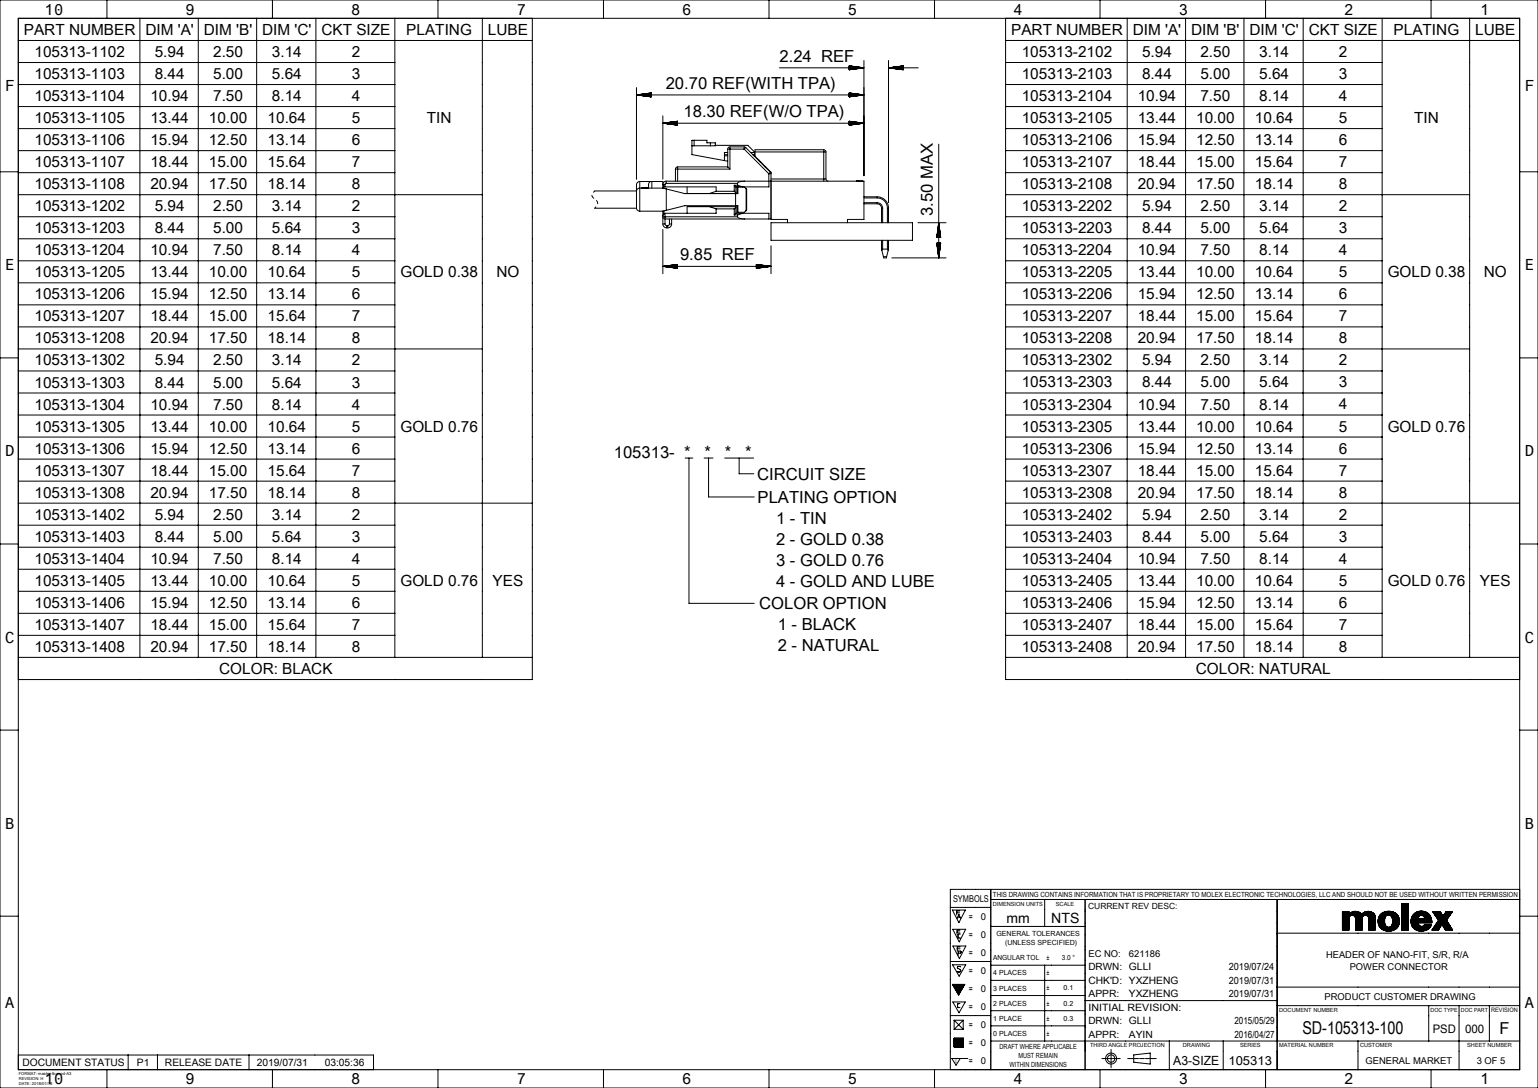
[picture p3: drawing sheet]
<svg xmlns="http://www.w3.org/2000/svg" width="420mm" height="297mm" viewBox="0 0 420 297" stroke-linecap="round" stroke-linejoin="round" font-family="sans-serif">
<g fill="none" stroke="#000" stroke-width=".27">
<path d="M0 0h420v297h-420zM5 5h410v287h-410zM5 11.1h140.4M5 17.1h102.8M29.2 0v5M38.2 5v174.5M54.1 5v174.5M70.1 5v174.5M74.4 0v5M86.3 5v174.5M107.8 5v174.5M119.6 0v5"/>
<path d="M131.7 5v174.5M145.4 5v180.5h-140.4M164.8 0v5M210 0v5M212.9 18.5h23M231.9 18v1M231.9 18l4 .5M231.9 18h.5M231.9 18.1h1M231.9 18.1l1.4 .1M231.9 18.2h2M231.9 18.3h2.6"/>
<path d="M231.9 18.4h3M231.9 18.4l3.5 .1M231.9 19h.1M232.5 19h-.6M233.1 18.9h-1.2M233.5 18.8l-1.6 .1M234.1 18.8h-2.2M234.7 18.7h-2.8M235.2 18.6l-3.3 .1M235.6 18.6h-3.7M235.9 16.5v31.5M235.9 18.5l-4 .5"/>
<path d="M242.6 16.5v38.8M242.6 18.5h8.2M242.6 18.5l4 .5M242.9 18.6h3.7M243.1 18.5h3.5M243.3 18.6h3.3M243.7 18.4h2.9M243.9 18.7h2.7M244.1 18.3h2.5M244.5 18.8h2.1M244.7 18.2h1.9M245 18.8h1.6"/>
<path d="M245.2 18.2h1.4M245.4 18.9h1.2M245.6 18.1h1M246 19h.6M246.2 18h.4M246.6 19h.1M246.6 18v1M246.6 18l-4 .5M255.2 0v5M274.6 5v180.5h140.4v-180.5M274.6 11h140.4M274.6 17.1h102.8"/>
<path d="M300.4 0v5M307.8 5v174.4M323.8 5v174.4M339.7 5v174.4M345.6 0v5M355.9 5v174.4M377.4 5v174.4M390.8 0v5M401.3 5v174.4M5 23.1h102.8M5 29.1h102.8M5 35.1h102.8"/>
<path d="M173.8 23.9v25M173.8 25.9h62.1M173.8 25.9l4 .5M173.9 25.9h3.9M174.5 26h3.3M174.5 25.8h3.3M174.9 26.1h2.9M175.1 25.7h2.7M175.5 26.1h2.3M175.5 25.7h2.3M176 26.2h1.8M176 25.6h1.8"/>
<path d="M176.4 26.3h1.4M176.6 25.5h1.2M177 26.3h.8M177 25.5h.8M177.6 26.4h.2M177.6 25.4h.2M177.8 25.4v1M177.8 25.4l-4 .5M181 31.6v17.3M181 33.6h54.9M181 33.6l4 .6M181.1 33.6h3.9"/>
<path d="M181.5 33.7h3.5M181.7 33.5h3.3M182.1 33.8h2.9M182.3 33.5h2.7M182.7 33.8h2.3M182.7 33.4h2.3M183 33.9h2M183.2 33.3h1.8M183.6 34h1.4M183.8 33.3h1.2M184.2 34.1h.8M184.2 33.2h.8"/>
<path d="M184.6 34.1h.4M184.8 33.1h.2M185 33.1v1.1M185 33.1l-4 .5M189 39.8h.6M189.6 38.3h-.6v3.9l9.7 1.8M189.6 38.3h3.4v.7h2.3v.8h-5.7M189.6 38.3v1.5M194 39v.8M195.3 39.7h8.9l1.8 1.8v.7M231.9 25.4h.3M231.9 25.4l.8 .1"/>
<path d="M231.9 25.5h1.2M231.9 25.6h1.8M231.9 25.6l2.4 .1M231.9 25.7h2.8M231.9 25.8h3.3M231.9 25.8l3.9 .1M231.9 25.4l4 .5M231.9 25.4v1M231.9 33.1v1.1M231.9 33.1h.3M231.9 33.2h.8M231.9 33.2l1.2 .1"/>
<path d="M231.9 33.3h1.8M231.9 33.4h2.4M231.9 33.4l2.8 .1M231.9 33.5h3.3M231.9 33.6h3.9M231.9 33.1l4 .5M232.2 26.4h-.3M232.4 34.1l-.5 .1M232.7 26.3l-.8 .1M232.7 34.1h-.8M233.3 26.3h-1.4M233.3 34h-1.4"/>
<path d="M233.7 26.2h-1.8M233.9 33.9h-2M234.3 26.1l-2.4 .1M234.3 33.8l-2.4 .1M234.9 26.1h-3M234.9 33.8h-3M235.2 26h-3.3M235.4 33.7h-3.5M235.9 25.9l-4 .5M235.9 33.6l-4 .6M256.4 39.4v31M274.6 23.1h102.8"/>
<path d="M274.6 29.1h102.8M274.6 35.1h102.8M0 46.9h5M5 59.2h102.8M5 41.1h102.8M5 47.1h102.8M5 53.2h126.7M161.6 53.3l.6 .8M162.7 56.5l-.3 .3h11.4M162.9 54.8l.3 .8M173.8 52.1h-11.4l-.3 .4M174.7 49.5l-.7 .4-.2 .5v6.5l.3 .5 .6 .2"/>
<path d="M174.7 57.6h6.3M174.7 49.5h3M174.7 49.5v8.1M175.3 51.3h1.5M176.1 51.3h.1M177.7 49.5h.3M177.7 49.5l-.6 .7v1.1M178 49.5h3v1.8M178 49.5v1.8M181 50.4l.6 .6M181 51.3l-6.4 .1-.6 .3-.2 .5M181 57.6v3.5"/>
<path d="M181 57.6l6-1.5h14.5v1.8M181.3 50.7v.7M181.3 57.6v.9M181.6 59.2h-.6l.2 .4 .4 .2M181.6 58.2l-.6 .6M181.6 59.2v.6M181.6 51h14v1.2M181.6 59.8h29M181.6 59.2h19.8M181.6 50.4v.6M181.6 58.2v1M181.6 59.8v1.3"/>
<path d="M181.9 50.1l-.3 .3M181.9 49.5a.69 .69 0 0 0-.8 .9h.5M181.9 49.5v.6M181.9 49.5h54v10.4h-4.5v.9M181.9 50.1h19.5M181.9 51.6v5.8M182.8 59.8v1.3M183.4 59.8v1.3M184.5 46.2h.6M184.5 46.2v3.3M185.1 45.6l-.5 .1-.1 .5M185.1 45.6v.6"/>
<path d="M185.1 45.6h13.6M185.1 46.2v3.3M185.1 46.2h14.2M187.6 58.2v-1.8h13.4v1.8M187.6 51v1.8M193.8 56.4l1.8 .6M195.6 57h4.9M195.6 57v1.2h-14M195.6 52.2l-1.8 .6M195.6 52.2h4.9M197.8 42.2v.3M197.8 42.5v1.3"/>
<path d="M197.8 42.2h.9M197.8 42.5h.9M198.7 45.6l.6 .6M198.7 40.7h.6M198.7 40.7v4.9M198.7 41.6h-.9v.6M199.3 40.1l-.4 .2-.2 .4M199.3 40.1v.6M199.3 40.1h3.9M199.3 40.7h3.9M199.3 40.7v5.5M200.5 50.6l.5 .4"/>
<path d="M200.5 50.6h.9M200.5 58.7h.9M200.5 50.6v1.6M200.5 57v1.7M200.5 52.2l.5 .5M200.9 52.8v3.3M201 58.2h9v1.6M201 51v1.8M201 56.6l-.5 .4M201 58.2l-.5 .5M201.3 52.8v-1.8h2l.6 .6v5.7l-.6 .6h-2v-1.8M201.4 59.2a2.08 2.08 0 0 0 2 .6"/>
<path d="M201.4 50.6l1.5 .4M201.4 50.1v.5M201.4 58.7v.5M201.5 51v1.8h-14.5l-6-1.5M202.9 58.2l-1.5 .5M203.2 40.1l.4 .2M203.2 40.1v.6M203.2 40.7l6.8 6.7M203.4 49.5a2.08 2.08 0 0 0-2 .6M203.6 40.3l-.4 .4M203.6 40.3l6.8 6.7M203.8 51.5v6"/>
<path d="M205 41.6h1M205.6 42.2h.4M205.9 42.5h.1M206 42.2v.3M206 42.5v.1M206.2 41.5v1.1l4.4 4.4v12.9h4.5v.9M206.2 41.5h18.8M207.1 43.7h.2M207.6 44.2h.1M208.9 45.5h.2M210 47.4v2.1M210 49.5v1.5h-9"/>
<path d="M210.4 47l.2 .4h-.6M210.4 47l-.4 .4M210.6 49.5h.1M210.6 48.9h14.4M225 40.9l.4 .2 .2 .4M225 40.9h-18.8v.6M225 48.9v.6M225 48.9h.6M225 40.9v.6M225 41.5h.6M225 41.5v7.4M225.6 48.9l.1 .4 .5 .2"/>
<path d="M225.6 41.5v7.4M234 49.4v.1M234.1 49.4v.1M234.2 49.4v.1M234.4 49.4v.1M235.5 49.4v.1M235.9 55.3h3.6M235.9 54h3.6M235.9 55.6h3.6M235.9 53.7h3.6M239.5 54a2.8 2.8 0 0 1 2.8 2.8M239.5 53.7a3.1 3.1 0 0 1 3.1 3.1"/>
<path d="M239.5 55.3a1.5 1.5 0 0 1 1.5 1.5M239.5 55.6a1.2 1.2 0 0 1 1.2 1.2M239.5 55.3v.3M239.5 53.7v.3M240.7 56.8h.3M240.7 56.8v4M241 56.8v4M242.3 56.8h.3M242.3 56.8v4M242.6 56.8v4M274.6 59.2h102.8M274.6 41.1h102.8"/>
<path d="M274.6 47.1h102.8M274.6 53.1h126.7M415 46.9h5M5 65.2h102.8M5 71.2h102.8M5 77.2h102.8M181 61.1l.2 .7 .9 .4M181 61.1h.6M181 62.6v12.1M181 72.7h29.6M181 72.7l4 .5M181.3 72.8h3.7"/>
<path d="M181.5 72.6h3.5M181.6 61.1l.5 .5M181.9 72.8h3.1M181.9 72.6h3.1M182.1 61.6v.6M182.1 62.2h.3M182.1 61.6h.3M182.4 61.6v.6M182.5 72.9h2.5M182.5 72.5h2.5M182.8 61.1h.6M182.8 61.1l-.4 .5"/>
<path d="M182.8 73h2.2M183 72.4h2M183.4 61.1l-.2 .7-.8 .4M183.4 73h1.6M183.4 72.4h1.6M184 73.1h1M184 72.3h1M184.4 73.2h.6M184.6 72.2h.4M185 73.2h.1M185 72.2h.1M185 72.2v1"/>
<path d="M185 72.2l-4 .5M206.6 73.2h.1M206.6 72.2h.1M206.6 72.2h.4M206.6 72.3h1M206.6 72.3l1.5 .1M206.6 72.4h1.9M206.6 72.5h2.5M206.6 72.5l3.1 .1M206.6 72.6h3.5M206.6 72.2l4 .5M206.6 72.2v1"/>
<path d="M207.2 73.2h-.6M207.6 73.1h-1M208.1 73l-1.5 .1M208.7 73h-2.1M209.1 72.9h-2.5M209.7 72.8l-3.1 .1M210.3 72.8h-3.7M210.6 60.8h38.6v4.8h-38.6zM210.6 67.1v7.6M210.6 72.7l-4 .5M240.7 65.6l.1 2.8M240.8 68.4l.4 1.7"/>
<path d="M241 68l-.2 .4M241 65.6v2.4M241 68h1.3M241.2 70.1l.1 .3h.7l.1-.3M241.2 70.1h.9M242.3 68l.2 .4M242.3 65.6v2.4M242.5 68.4l-.4 1.7M242.6 65.6l-.1 2.8M243.5 70.4h14.9M250.7 60.8h7.7M255.8 64.8l.6-4 .5 4"/>
<path d="M255.8 64.8h1.1M255.8 66.4h1.1M255.8 66.4l.6 4M255.8 64.8h.1M255.8 66.4h.1M255.9 66.4v.6M255.9 64.2v.6M255.9 66.4l.1 1M256 63.8v1M256 66.4v1.6M256 63.2v1.6M256.1 66.4v2.2"/>
<path d="M256.1 62.6v2.2M256.1 66.4l.1 2.6M256.2 62.2v2.6M256.2 66.4v3.1M256.2 61.7v3.1M256.3 66.4v3.7M256.3 61.1v3.7M256.4 61.3v3.5M256.4 66.4v3.5M256.5 61.7v3.1M256.5 66.4v3.1M256.5 62.2v2.6"/>
<path d="M256.6 66.4l-.1 2.6M256.6 62.8v2M256.6 66.4v2M256.7 63.2v1.6M256.7 66.4v1.6M256.7 63.8v1M256.8 66.4l-.1 1M256.8 64.4v.4M256.8 66.4v.4M256.9 64.8h.1M256.9 66.4h.1M256.9 66.4l-.5 4"/>
<path d="M274.6 65.2h102.8M274.6 71.2h102.8M274.6 77.2h102.8M0 97.7h5M5 83.2h102.8M5 89.2h102.8M5 95.3h126.7M274.6 83.2h102.8M274.6 89.2h102.8M274.6 95.2h126.7M415 97.7h5M5 101.3h102.8"/>
<path d="M5 107.3h102.8M5 113.3h102.8M5 119.3h102.8M274.6 101.3h102.8M274.6 107.3h102.8M274.6 119.3h102.8M274.6 113.3h102.8M5 125.3h102.8M5 131.3h102.8M5 137.4h140.4M187.1 125h2.1M188.1 125v39.7h17.8"/>
<path d="M192.3 125h2.4M193.5 125v10.7h12.5M197.9 125h7.9M201.8 125v4.3h4M274.6 125.3h102.8M274.6 131.3h102.8M274.6 137.3h140.4M0 148.5h5M5 143.4h102.8M5 149.4h102.8M5 155.4h102.8M274.6 143.4h102.8"/>
<path d="M274.6 149.4h102.8M274.6 155.4h102.8M415 148.5h5M5 161.4h102.8M5 167.4h102.8M5 173.4h102.8M5 179.5h140.4M274.6 161.4h102.8M274.6 167.4h102.8M274.6 173.4h102.8M274.6 179.4h140.4M0 199.3h5"/>
<path d="M415 199.3h5M0 250.1h5M259.5 247.7h11.1M260.1 248.4h3.5l-1.7 3.5zM260.2 253.7h3.5l-1.8 3.4zM260.2 258.2h3.6l-1.8 3.5zM261.3 249.2h.7M261.4 254.4h.7M261.4 259h.8M261.4 250.7l.5-1.1 .4 1.1M261.6 250.4h.6M262 248.7h-.7v1.1"/>
<path d="M262.1 253.9h-.7v1.1M262.2 258.5h-.8v1.1M262.3 255h-.5l-.2 .3 .1 .6 .6 .2M270.6 242.8v49.2M270.6 245.5h144.4M270.6 252.9h25.7M285.3 245.5v7.4M296.3 245.5v46.5M348.8 254.7h66.2M348.8 245.5v46.5M366.6 250.8l1.8-1.7-1.8 1.8M366.6 248.9h1.8"/>
<path d="M366.6 248.9v5M366.6 248.9h.1M366.7 248.9l-.1 .2 .2-.2M366.9 248.9l-.3 .3M367 248.9l-.4 .4M367.1 248.9l-.5 .5M367.2 248.9l-.6 .7 .7-.7M367.4 248.9l-.8 .8M367.5 248.9l-.9 .9M367.6 248.9l-1 1M367.7 248.9l-1.1 1.1M367.9 248.9l-1.3 1.3"/>
<path d="M368 248.9l-1.4 1.4M368.2 248.9l-1.6 1.6M368.3 248.9l-1.7 1.7M368.4 253.8l-.1 .1M368.4 253.7l-.2 .2M368.4 253.6l-.3 .3M368.4 253.4l-.5 .5M368.4 253.3l-.6 .6M368.4 253.2l-.8 .7M368.4 253.1l-.8 .8M368.4 253l-.9 .9M368.4 252.9l-1.1 1"/>
<path d="M368.4 252.8l-1.1 1.1M368.4 252.7l-1.2 1.2M368.4 252.5l-1.3 1.4 1.3-1.3M368.4 252.4l-1.5 1.5M368.4 252.3l-1.6 1.6M368.4 252.2l-1.7 1.7M368.4 252.1l-1.8 1.8M368.4 252l-1.8 1.8M368.4 251.9l-1.8 1.9M368.4 251.8l-1.8 1.8M368.4 251.7l-1.8 1.9M368.4 251.6l-1.8 1.9"/>
<path d="M368.4 251.5l-1.8 1.8M368.4 251.4l-1.8 1.9M368.4 251.3l-1.8 1.9M368.4 251.2l-1.8 1.8M368.4 251.1l-1.8 1.9M368.4 251.1l-1.8 1.8M368.4 250.9l-1.8 1.9M368.4 250.8l-1.8 1.9M368.4 250.8l-1.8 1.8M368.4 250.7v3.2h-1.8M368.4 250.7a.89 .89 0 0 1 .9-.9 .89 .89 0 0 1 .9 .9v3.2M368.4 248.9v.7a2.3 2.3 0 0 1 3.5 0 2.3 2.3 0 0 1 3.3-.2"/>
<path d="M368.4 249.5l-1.8 1.8M368.4 249.4l-1.8 1.8M368.4 249.3l-1.8 1.8M368.4 249.2l-1.8 1.9M368.4 248.9l-1.8 1.9M368.4 250.6l-1.8 1.9M368.4 250.6l-1.8 1.8M368.5 250.4l-1.9 1.9M368.8 249.2l-2.2 2.2M369.1 249l-2.5 2.5M369.2 249l-2.6 2.6M369.4 248.9l-2.8 2.8"/>
<path d="M369.6 248.8l-3 3M369.7 248.8l-3.1 3.1M369.8 248.8l-3.2 3.2M369.9 248.8l-3.3 3.3M370 248.8l-3.4 3.4M370.1 248.8l-1.2 1.1M370.1 250.5l1.4-1.3-1.3 1.3M370.2 253.9h1.8v-3.2a.89 .89 0 0 1 .9-.9 .89 .89 0 0 1 .9 .9v3.2h1.7M370.2 248.8l-1.1 1.1M370.3 248.8l-1.1 1M370.3 248.8l-1 1M370.5 248.8l-1.1 1"/>
<path d="M370.6 248.8l-1.1 1.1M370.6 248.8l-1 1.1M370.7 248.9l-1.1 1M370.8 248.9l-1.1 1M370.8 248.9l-1.1 1.1M370.9 248.9l-1.1 1.1M371 248.9l-1.1 1.2 1.2-1.1M371.1 249l-1.1 1.2M371.2 249l-1.2 1.2M371.3 249.1l-1.2 1.2M371.4 249.1l-1.3 1.3M371.5 249.3l-1.3 1.3"/>
<path d="M371.6 249.3l-1.4 1.4M371.6 249.4l-1.4 1.4M371.7 249.4l-1.5 1.5M371.7 249.4l-1.5 1.6M371.8 249.5l-1.6 1.6M371.8 249.5l-1.6 1.7M372 253.8l-.1 .1M372 253.7l-.2 .2M372 253.6l-.3 .3M372 253.5l-.4 .4M372 253.4l-.5 .5M372 253.3l-.6 .6"/>
<path d="M372 253.2l-.7 .7M372 253.1l-.8 .8M372 253l-.9 .9M372 252.8l-1.1 1.1M372 252.7l-1.2 1.2M372 252.5l-1.4 1.4M372 252.4l-1.5 1.5M372 252.2l-1.7 1.7M372 252.1l-1.8 1.8M372 251.9l-1.8 1.9M372 251.9l-1.8 1.8M372 251.8l-1.8 1.8"/>
<path d="M372 251.6l-1.8 1.9 1.8-1.8M372 251.5l-1.8 1.8M372 251.4l-1.8 1.8M372 251.3l-1.8 1.9M372 251.1l-1.8 1.9 1.8-1.8M372 251l-1.8 1.9M372 250.9l-1.8 1.8M372 250.8l-1.8 1.9M372 250.7l-1.8 1.9M372 250.6l-1.8 1.8M372 250.5l-1.8 1.9M372.1 250.4l-1.9 1.9"/>
<path d="M372.3 249.2l-2.1 2.1M372.6 249l-2.4 2.4M372.7 249l-2.5 2.5M372.9 248.9l-2.7 2.7M373 249.8l1.1-1-1 1.1M373 248.8l-2.8 2.9M373.1 248.8l-2.9 3M373.3 248.8l-3.1 3.1M373.3 248.8l-3.1 3.2M373.5 248.8l-3.3 3.3M373.6 248.8l-3.4 3.4M373.7 248.8l-1.2 1.1"/>
<path d="M373.8 248.8l-1.2 1.1M373.8 253.6l1.7-1.7-1.7 1.8M373.8 253.1l1.7-1.7-1.7 1.8M373.8 252.6l1.7-1.7-1.7 1.8M373.8 252.1l1.7-1.7-1.7 1.8M373.8 251.3l1.6-1.5-1.6 1.7M373.8 250.9l1.4-1.4-1.4 1.5M373.8 248.8l-1 1M373.9 248.8l-1.1 1M374.2 248.9l-1.1 1M374.3 248.9l-1.1 1M374.3 248.9l-1 1.1 1.1-1.1"/>
<path d="M374.4 248.9l-1 1.1M374.5 249l-1.1 1M374.6 249l-1.1 1.1M374.7 249l-1.1 1.1M374.7 249.1l-1.1 1.1M374.8 249.1l-1.2 1.1M374.8 249.1l-1.1 1.2M374.9 249.2l-1.2 1.2M375 249.3l-1.2 1.3 1.2-1.3M375.1 249.4l-1.3 1.3M375.2 249.4l.3 .8v3.7M375.2 249.4l-1.4 1.4"/>
<path d="M375.3 249.5l-1.5 1.6M375.3 249.6l-1.5 1.6M375.4 249.6l-1.6 1.7M375.5 249.8l-1.7 1.8M375.5 249.9l-1.7 1.7M375.5 250l-1.7 1.8M375.5 250.1l-1.7 1.7M375.5 250.1l-1.7 1.8M375.5 252.7l-1.2 1.2M375.5 252.6l-1.3 1.3M375.5 252.5l-1.4 1.4M375.5 252.4l-1.4 1.5"/>
<path d="M375.5 252.3l-1.6 1.6M375.5 252.2l-1.7 1.7M375.5 252l-1.7 1.9 1.7-1.8M375.5 251.7l-1.7 1.8M375.5 251.5l-1.7 1.9 1.7-1.8M375.5 251.2l-1.7 1.8M375.5 251l-1.7 1.9 1.7-1.7M375.5 250.7l-1.7 1.8M375.5 250.6l-1.7 1.8 1.7-1.7M375.5 250.3l-1.7 1.8M375.5 253.9h.1M375.5 253.7l-.1 .2"/>
<path d="M375.5 253.7l-.2 .2M375.5 253.6l-.3 .3M375.5 253.4l-.4 .5M375.5 253.4l-.5 .5M375.5 253.3l-.6 .6M375.5 253.1l-.7 .8M375.5 253.1l-.8 .8M375.5 253l-.9 .9M375.5 252.9l-1 1M375.5 252.8l-1.1 1.1M376.7 252.9l.6 .7M376.8 253.1l1.3-1.3-1.3 1.3"/>
<path d="M377.2 249.4l-.3 .4M377.4 249.3l-.7 .7M377.4 253.7l1-.9-.9 .9M377.7 253.8l.9-.8-.9 .8M377.7 249.1l-1.1 1.1M377.8 249.1l-1.2 1.2M378 249l-1.5 1.5M378.1 251.5l-1.4 1.4M378.1 251.4l-1.5 1.4M378.1 251.6l-1.4 1.4M378.1 251.6l-1.3 1.4M378.1 251.2l-1.5 1.6 1.5-1.5"/>
<path d="M378.1 251l-1.5 1.6M378.1 251.9l-1.2 1.3M378.1 252l-1.2 1.2M378.1 252.1l-1.1 1.2M378.2 250.8l-1.7 1.8 1.6-1.6M378.2 248.9l-1.8 1.8M378.2 252.2l-1.2 1.2M378.2 252.3l-1.1 1.1M378.2 250.6l-1.7 1.8 1.7-1.7M378.2 252.4l-1.1 1.1M378.3 252.4l-1.1 1.1M378.3 248.9l-1.9 1.9"/>
<path d="M378.3 250.4l-1.9 1.9M378.3 252.5l-1.1 1.1M378.3 252.6l-1 1M378.3 250.3l-1.9 1.9M378.3 252.6l-.9 1M378.4 248.9l-2 2M378.5 252.8l-1 .9M378.5 248.8l-2.1 2.2M378.5 252.9l-.9 .9M378.6 248.8l-2.3 2.3M378.7 253l-.9 .9M378.8 253l-.9 .9"/>
<path d="M378.8 248.8l-2.5 2.4M378.8 253.1l-.8 .8M378.9 248.8l-2.6 2.5M378.9 253.1l-.9 .9M379 253.1l-.9 .9M379 248.8l-2.7 2.6M379.1 253.1l-1 .9M379.1 248.8l-2.8 2.8M379.2 253.1l-1 .9M379.2 248.8l-2.9 2.8M379.2 253.1l-.9 1M379.3 248.8l-3 2.9"/>
<path d="M379.4 248.8l-3.1 3M379.4 253.1l-1 1M379.5 248.8l-3.1 3.1M379.5 253.1l-1 1M379.6 248.8l-3.2 3.2M379.6 253l-1 1.1M379.7 249.9l.9-.9-.9 .9M379.7 248.8l-3.3 3.3M379.8 250l1-.9-1 .9M379.8 248.8l-1.1 1.1M379.9 248.8l-1.1 1M380 248.8l-1 1"/>
<path d="M380 248.9l-.9 .9M380.1 250.4a2.16 2.16 0 0 1-.6 2.7 .98 .98 0 0 1-1.2-.6M380.1 250.4a1.1 1.1 0 0 0-1.4-.5 1.1 1.1 0 0 0-.6 1.3l.2 1.3M380.1 250.4l1.1-1-1.1 1.1M380.1 248.9l-.9 .9M380.2 248.9l-.9 .9M380.2 250.8l1.3-1.2-1.3 1.3M380.3 248.9l-.9 .9M380.3 251.8l1.6-1.6-1.6 1.7M380.4 248.9l-.9 .9M380.4 249l-.8 .8M380.5 249l-.9 .8"/>
<path d="M380.8 249.1l-.9 1M380.9 249.2l-.9 1 .9-1M381 249.2l-1 1M381.1 249.3l-1 1M381.1 249.3l-1 1.1M381.1 249.3l.7 .7M381.1 249.3a2.97 2.97 0 0 0-4.8 2.2l.4 1.4M381.1 253.6l-1 .5-1.1 .1-1.7-.6M381.3 249.4l-1.1 1.2M381.4 249.5l-1.2 1.2 1.2-1.2M381.5 249.6l-1.2 1.4M381.6 249.7l-1.3 1.5"/>
<path d="M381.7 249.9l-1.4 1.4M381.7 253l-.6 .6M381.7 249.9l-1.4 1.5M381.8 250l-1.5 1.5M381.8 250a2.85 2.85 0 0 1-.7 3.6M381.8 250.1l-1.5 1.5M381.8 250.1l-1.5 1.6M381.9 252.8l-1 1M381.9 252.7l-1.2 1.1M381.9 250.3l-1.7 1.8M382 250.4l-1.8 1.7M382 250.5l-1.8 1.8"/>
<path d="M382 252.5l-1.5 1.4M382 250.5l-1.9 2M382 252.4l-1.6 1.6M382 250.6l-1.9 2M382 250.7l-3.4 3.4M382.1 252.2l-1.8 1.8M382.1 250.8l-3.4 3.3M382.1 250.8l-3.3 3.4M382.1 252.1l-2 2M382.1 250.9l-3.2 3.3M382.1 252l-2.1 2.1M382.1 251l-3.1 3.2"/>
<path d="M382.1 251.1l-3.1 3.1M382.1 251.9l-2.2 2.2M382.1 251.8l-2.3 2.3M382.1 251.2l-2.9 3 2.9-3M382.1 251.7l-2.5 2.5M382.2 251.4l-2.9 2.8M382.2 251.5l-2.7 2.7M382.2 251.5l-2.8 2.7M382.8 246.7h1.8M382.8 246.7v7.2M382.8 246.7h.1M382.9 246.7l-.1 .2"/>
<path d="M383 246.7l-.2 .2M383.1 246.7l-.3 .3M383.2 246.7l-.4 .4M383.3 246.7l-.5 .5M383.4 246.7l-.6 .6M383.5 246.7l-.7 .7M383.6 246.7l-.8 .8M383.6 246.7l-.8 .9M383.8 246.7l-1 1M383.9 246.7l-1.1 1.1M383.9 246.7l-1.1 1.2M384.1 246.7l-1.3 1.3"/>
<path d="M384.2 246.7l-1.4 1.5M384.4 246.7l-1.6 1.6M384.5 246.7l-1.7 1.8M384.6 253.8h.1M384.6 253.6l-.2 .3M384.6 253.5l-.4 .4M384.6 253.3l-.5 .6 .5-.6M384.6 253.2l-.7 .7M384.6 253.1l-.8 .8M384.6 253l-.9 .9M384.6 252.8l-1 1.1 1-1M384.6 252.7l-1.2 1.2"/>
<path d="M384.6 252.6l-1.3 1.3M384.6 252.5l-1.4 1.4M384.6 252.3l-1.5 1.6 1.5-1.5M384.6 252.2l-1.7 1.7M384.6 252.1l-1.8 1.8M384.6 251.9l-1.8 2 1.8-1.9M384.6 251.8l-1.8 1.9M384.6 251.7l-1.8 1.9M384.6 251.6l-1.8 1.9M384.6 251.4l-1.8 2 1.8-1.8M384.6 251.3l-1.8 1.9M384.6 251.3l-1.8 1.8"/>
<path d="M384.6 251.1l-1.8 1.9M384.6 251.1l-1.8 1.8M384.6 251l-1.8 1.8M384.6 250.8l-1.8 1.9M384.6 250.8l-1.8 1.8M384.6 250.7l-1.8 1.8M384.6 250.5l-1.8 1.9M384.6 250.5l-1.8 1.8M384.6 250.4l-1.8 1.8M384.6 250.3l-1.8 1.8M384.6 250.2l-1.8 1.9M384.6 250.1l-1.8 1.8"/>
<path d="M384.6 250l-1.8 1.8M384.6 249.9l-1.8 1.9M384.6 249.8l-1.8 1.8M384.6 249.7l-1.8 1.9M384.6 249.6l-1.8 1.9M384.6 249.5l-1.8 1.8M384.6 249.4l-1.8 1.9M384.6 249.3l-1.8 1.9M384.6 249.2l-1.8 1.8M384.6 249.1l-1.8 1.9M384.6 249l-1.8 1.9M384.6 248.9l-1.8 1.9"/>
<path d="M384.6 248.8l-1.8 1.9M384.6 248.7l-1.8 1.9M384.6 248.6l-1.8 1.9M384.6 248.6l-1.8 1.8M384.6 248.4l-1.8 1.9M384.6 248.3l-1.8 1.9M384.6 248.3l-1.8 1.8M384.6 248.1l-1.8 1.9M384.6 248.1l-1.8 1.8M384.6 248l-1.8 1.8M384.6 247.8l-1.8 1.9M384.6 247.8l-1.8 1.8"/>
<path d="M384.6 247.7l-1.8 1.8M384.6 247.5l-1.8 1.9M384.6 247.5l-1.8 1.8M384.6 247.4l-1.8 1.8M384.6 247.3l-1.8 1.8M384.6 247.2l-1.8 1.9M384.6 247.1l-1.8 1.8M384.6 247l-1.8 1.8M384.6 246.9l-1.8 1.9M384.6 246.8l-1.8 1.8M384.6 246.7l-1.8 1.9M384.6 246.7v7.2h-1.8"/>
<path d="M385.3 251.8a2.92 2.92 0 0 0 2.6 2.3 2.92 2.92 0 0 0 3-1.7M385.4 252l3.2-3.2-3.2 3.2M386.4 249.2l-.6 .6M386.7 249l-1.1 1.1M386.9 249l-1.3 1.3M387.1 248.9l-1.6 1.6M387.2 248.8l-1.7 1.8M387.3 250.8l-1.8 1.7M387.3 250.7l-1.8 1.8M387.3 252.2l-1.2 1.2M387.3 248.8l-1.9 1.9M387.3 250.9l-1.8 1.7"/>
<path d="M387.3 250.4l-1.8 2 1.8-1.8M387.3 252.3l-1.2 1.2M387.4 252.3l-1.2 1.2M387.4 252.4l-1.1 1.2 1.1-1.2M387.4 250.9l-1.8 1.9 1.9-1.9M387.5 252.5l-1.2 1.1M387.5 248.8l-2.1 2.1M387.5 252.6l-1.1 1.1M387.5 248.8l-2.1 2.2M387.6 252.6l-1.1 1.1M387.6 250.1a.9 .9 0 0 1 1-.1 .9 .9 0 0 1 .4 .9h-1.7zM387.6 250.9l-2 1.9"/>
<path d="M387.6 252.7l-1.1 1M387.7 252.7l-1.1 1.1M387.7 248.8l-2.4 2.3M387.7 250.9l-2 2M387.8 252.8l-1.2 1M387.8 252.8l-1.1 1.1M387.8 250.9l-2.1 2M387.8 248.7l-2.5 2.5M387.9 252.8l-1.1 1.1M387.9 248.7l-2.6 2.6M387.9 250.9l-2.1 2.1M388 250.9l-2.2 2.2"/>
<path d="M388 248.7l-2.7 2.7M388.1 248.7l-2.8 2.8M388.1 250.9l-2.3 2.2M388.1 252.9l-1.3 1M388.2 252.9l-1.1 1.1M388.2 248.7l-2.9 2.9M388.2 249.9l1-1-1.1 1M388.2 251.9l2.2-2.1-2.1 2.1M388.2 250.9l-2.3 2.3M388.3 252.9l-1.2 1.1M388.3 250.9l-2.4 2.3M388.3 248.7l-3 3"/>
<path d="M388.4 249.9l1-.9-1 .9M388.4 248.7l-3.1 3.1M388.4 250.9l-2.3 2.5M388.4 252.9l-1.2 1.1M388.5 250.9l-1.1 1M388.5 248.7l-3.2 3.2M388.5 252.9l-1.2 1.2M388.5 251.9l2-2-1.9 2M388.6 250l1.1-.9-.9 1M388.6 250.9l-1.1 1M388.7 250.9l-1.1 1M388.7 248.8l-3.3 3.3"/>
<path d="M388.7 252.7l-1.4 1.4M388.8 250.9l-1.1 1M388.8 248.8l-3.4 3.4M388.9 248.8l-3.5 3.5M388.9 250.9l-1.1 1M388.9 250.9l-1 1M389 248.8l-1.2 1.1M389 252.4h1.9M389 252.4l-.8 .5M389 248.9l-1 1M389 252.4l-.1 .2M389.1 250.7l1.2-1.1-2.3 2.3"/>
<path d="M389.1 252.4l-1.7 1.7M389.2 251.9l1.5-1.5-1.5 1.5M389.2 252.4l-1.6 1.7 1.7-1.7M389.2 248.9l-.9 1M389.4 252.4l-1.7 1.7M389.5 249l-1 .9M389.5 252.4l-1.7 1.7M389.6 252.4l-1.7 1.7M389.7 252.4l-1.7 1.7M389.8 249.2l-1 .9M389.8 252.4l-1.8 1.7M389.8 249.2l-.9 1 1-.9"/>
<path d="M389.9 252.4l-1.7 1.7 1.8-1.7M390 249.3l-1 1.1M390 249.4l-1 1M390.1 249.5l-1.1 1.1 1.1-1.1M390.1 252.4l-1.8 1.7M390.2 249.5l-1.1 1.2M390.2 252.4l-1.7 1.7M390.3 252.4l-1.8 1.7M390.3 249.7l-2.2 2.2M390.3 252.4l-1.6 1.7M390.4 249.8l-2 2.1M390.5 252.4l-1.8 1.7"/>
<path d="M390.6 250l-1.9 1.9M390.6 250.1l-1.9 1.8M390.6 252.4l-1.7 1.7M390.6 250.1l.4 1.8M390.6 250.1a2.83 2.83 0 0 0-3.3-1.3 2.83 2.83 0 0 0-2 3M390.6 250.1l-1.7 1.8M390.6 253l-.7 .7M390.6 252.4l-1.6 1.6M390.7 250.2l-1.7 1.7M390.7 250.3l-1.7 1.6M390.7 252.9l-.9 .9M390.8 250.5l-1.5 1.4"/>
<path d="M390.8 252.4l-1.7 1.6M390.8 252.7l-1.2 1.2M390.8 250.6l-1.3 1.3M390.8 252.6l-1.3 1.3M390.8 252.4l-1.5 1.6M390.8 250.7l-1.2 1.2M390.9 250.8l-1.1 1.1M390.9 250.9l-1 1M390.9 251l-.9 .9M390.9 251.1l-.8 .8M391 251.2l-.8 .7M391 251.2l-.7 .7"/>
<path d="M391 251.3l-.6 .6M391 251.4l-.5 .5M391 251.5l-.4 .4M391 251.6l-.3 .3M391 251.7l-.2 .2M391 251.9h-3.7a.99 .99 0 0 0 .9 1M391 251.8l-.1 .1M391 251.8v.1M391 253.9h1.8l1-1.6 .9 1.6M391.3 248.9h2M391.3 248.9l1.5 2.3-1.8 2.7M391.3 248.9h.1"/>
<path d="M391.5 248.9l-.2 .1M391.5 248.9l-.1 .1M391.6 248.9l-.2 .2M391.7 248.9l-.3 .2M391.8 248.9l-.3 .3M391.9 248.9l-.4 .4M392 248.9l-.4 .4M392.1 248.9l-.5 .5 .6-.5M392.3 250.3l1.2-1.1-1.2 1.2M392.3 248.9l-.6 .6M392.4 248.9l-.7 .7M392.5 250.6l1.2-1.1-1.2 1.2"/>
<path d="M392.5 248.9l-.7 .7M392.6 248.9l-.8 .8M392.8 248.9l-.9 .9M392.9 248.9l-1 1 1-1M392.9 253.7l-.2 .2M393 253.5l-.3 .4M393.1 248.9l-1.1 1.1M393.2 248.9l-1.2 1.1M393.2 253.2l-.6 .7M393.2 248.9l-1.1 1.2M393.3 248.9l.7 1.2 .9-1.2h1.7l-1.6 2.3 1.7 2.7M393.3 248.9l-1.2 1.3 1.2-1.2"/>
<path d="M393.3 253.1l-.8 .8M393.4 249l-1.2 1.2M393.4 249.1l-1.2 1.2M393.5 252.7l-1.1 1.2M393.5 249.3l-1.2 1.2M393.5 249.3l-1.1 1.2M393.6 249.4l-1.2 1.2M393.7 249.6l-1.1 1.2M393.7 252.4l-1.4 1.5M393.8 249.7l-1.1 1.2 1.1-1.2M393.8 249.8l-1.1 1.2M393.9 249.9l-1.2 1.2"/>
<path d="M394 252.6l1.2-1.2-1.2 1.3M394 250l-1.2 1.1M394.7 253.9h2M394.9 248.9v.1M395 248.9l-.3 .3M395 251.2l-1.1 1.2M395.1 251.3l-1.2 1.2M395.1 251.3l-1.2 1.3M395.1 248.9l-.7 .7M395.2 251l-1.4 1.4M395.2 248.9l-.9 .8M395.2 251.5l-1.1 1.2"/>
<path d="M395.3 251.6l-1.2 1.2M395.3 251.6l-1.1 1.4M395.3 248.9l-2.7 2.6M395.3 250.8l-3.1 3.1M395.4 251.8l-1.2 1.2M395.4 248.9l-3 3M395.4 251.9l-1.1 1.2M395.5 248.9l-3.2 3.2M395.5 251.9l-1.2 1.3M395.5 252l-1.2 1.2M395.5 252l-1.1 1.3M395.6 252.1l-1.2 1.3 1.2-1.2"/>
<path d="M395.6 250.4l-3.5 3.5M395.6 248.9l-3.6 3.6M395.6 248.9l-3.7 3.7M395.6 252.2l-1.1 1.3M395.7 252.3l-1.1 1.3M395.8 248.9l-4.2 4.1M395.8 252.5l-1.2 1.2M395.8 252.5l-1.1 1.3M395.9 250l-3.9 3.9M395.9 252.6l-1.2 1.2M395.9 248.9l-4.5 4.5M395.9 252.7l-1.2 1.2"/>
<path d="M395.9 252.7l-1.1 1.2M395.9 248.9l-4.6 4.6M396 252.8l-1.1 1.1M396 249.8l-4.1 4.1M396.1 252.9l-1 1M396.1 248.9l-5 5M396.1 253l-.9 .9 .9-.9M396.2 253.1l-.8 .8M396.2 248.9l-5.1 5M396.2 253.2l-.7 .7M396.2 248.9l-5 5M396.3 249.4l-4.5 4.5"/>
<path d="M396.3 253.3l-.6 .6M396.4 253.4l-.6 .5M396.4 248.9l-5.1 5M396.4 253.5l-.4 .4M396.4 249.2l-4.7 4.7M396.4 248.9l-5 5M396.4 253.9l.2-.1-.1 .1M396.5 253.6l-.3 .3 .3-.3M396.5 253.7l-.2 .2M396.5 248.9l-5 5M396.6 248.9l-5 5M396.6 253.9h.1"/>
<path d="M415 250.1h5M415 242.8h-155.5v49.2M259.5 262.5h11.1M259.5 277.2h11.1M260.1 268.7h3.4l-1.7 2.9zM260.1 263.4h3.6l-1.8 3.1zM260.2 273.5h3.4l-1.7 3zM260.2 268.7l-.1 .1M260.5 268.7l-.3 .3M260.6 278.5h2.4M260.6 278.5v2.5M260.6 278.5l2.4 2.5"/>
<path d="M260.7 268.7l-.4 .4M261 268.7l-.6 .6M261.2 268.7l-.7 .7M261.5 268.7l-.9 .9M261.7 260.2h.6l.1-.5-.7-.1v1.1M261.7 268.7l-1 1.1M262 268.7l-1.2 1.2M262 271.3l-.3 .2M262.1 273.9l-.4 .1-.2 .3v.6l.6 .1M262.3 268.7l-1.4 1.4M262.3 264a.42 .42 0 0 0-.5-.2 .42 .42 0 0 0-.2 .5l.6 .3a.48 .48 0 0 1-.1 .8 .48 .48 0 0 1-.7-.3M262.3 270.7l-.7 .7"/>
<path d="M262.5 268.7l-1.5 1.5M262.7 270.1l-1.2 1.1M262.8 268.7l-1.7 1.7M263 268.7l-1.8 1.9M263 278.5v2.5M263 278.5l-2.4 2.5M263 269.5l-1.6 1.6M263.3 268.7l-2 2M263.4 268.9l-2.1 2M270.6 263.5h25.7M270.6 267.6h25.7M270.6 271.8h25.7"/>
<path d="M270.6 275.9h25.7M285.3 263.5v20.7M296.3 273.1h52.5M348.8 269.5h66.2M348.8 274.5h66.2M390.2 274.5v9.7M398.4 274.5v17.5M406.7 274.5v9.7M5 288h97v4M29.2 292v5M35 288v4M43 288v4"/>
<path d="M68 288v4M74.4 292v5M119.6 292v5M164.8 292v5M210 292v5M255.2 292v5M260.6 281h2.4M260.6 284.2h2.5M260.6 283.4h2.5v2.4h-2.5zM260.6 284.1h2.5M260.6 283.8h2.5M260.6 285.7h2.5"/>
<path d="M260.6 284.3h2.5M260.6 284.6h2.5M260.6 285.3h2.5M260.6 285.8h2.5M260.6 283.4h2.5M260.6 285.6h2.5M260.6 284.7h2.5M260.6 283.5h2.5M260.6 285.4h2.5M260.6 284.5h2.5M260.6 284h2.5M260.6 284.9h2.5"/>
<path d="M260.6 284.4h2.5M260.6 283.9h2.5M260.6 285.5h2.5M260.6 283.6h2.5M260.6 285.2h2.5M260.6 284.8h2.5M260.6 285.1h2.5M260.6 285h2.5M260.6 283.7h2.5M262.2 288.9l-1.1 1.9-1.2-1.9h4.4M270.6 284.2h144.4M270.6 280h25.7"/>
<path d="M300.4 292v5M300.9 289h2M303.1 289h.7M303.4 286.5v1.9M303.4 288.6v.7M303.4 289.5v2M304 289h1.9M308 289h2.9M309.6 288l4.5-.5v3l-4.5-.5zM311.2 289h1.3M312.8 289h3M319.3 284.2v7.8"/>
<path d="M334 284.2v7.8M345.6 292v5M370.8 284.2v7.8M390.8 292v5"/>
<circle cx="303.4" cy="289" r="1.5"/>
<circle cx="303.4" cy="289" r="1"/>
</g>
<text font-size="4.8" x="355.6" y="282.4">SD-105313-100</text>
<g font-size="4.5">
<text x="212.9" y="16.9">2.24 REF</text>
<text x="181.8" y="24.3">20.70 REF(WITH TPA)</text>
<text x="186.7" y="32">18.30 REF(W/O TPA)</text>
<text x="254.7" y="59" transform="rotate(-90 254.7 59)">3.50 MAX</text>
<text x="185.7" y="71.1">9.85 REF</text>
<text x="167.6" y="125">105313- *</text>
<text x="192.4" y="125">*</text>
<text x="197.9" y="125">*</text>
<text x="203.5" y="125">*</text>
<text x="206.8" y="130.9">CIRCUIT SIZE</text>
<text x="206.9" y="137.2">PLATING OPTION</text>
<text x="211.9" y="143">1 - TIN</text>
<text x="211.9" y="148.7">2 - GOLD 0.38</text>
<text x="211.9" y="154.5">3 - GOLD 0.76</text>
<text x="211.9" y="160.3">4 - GOLD AND LUBE</text>
<text x="207.3" y="166.3">COLOR OPTION</text>
<text x="212.4" y="172.1">1 - BLACK</text>
<text x="212.4" y="177.8">2 - NATURAL</text>
<text x="409.5" y="282.3">F</text>
</g>
<g font-size="4.2">
<text x="12.2" y="4">10</text>
<text x="50.7" y="4">9</text>
<text x="95.9" y="4">8</text>
<text x="141.1" y="4">7</text>
<text x="186.3" y="4">6</text>
<text x="231.5" y="4">5</text>
<text x="276.7" y="4">4</text>
<text x="321.9" y="4">3</text>
<text x="367.1" y="4">2</text>
<text x="404.3" y="4">1</text>
<text x="6.5" y="9.5">PART NUMBER</text>
<text x="39.7" y="9.5">DIM 'A'</text>
<text x="55.6" y="9.5">DIM 'B'</text>
<text x="71.6" y="9.6">DIM 'C'</text>
<text x="87.8" y="9.6">CKT SIZE</text>
<text x="111" y="9.6">PLATING</text>
<text x="133.2" y="9.5">LUBE</text>
<text x="276.1" y="9.5">PART NUMBER</text>
<text x="309.3" y="9.5">DIM 'A'</text>
<text x="325.3" y="9.5">DIM 'B'</text>
<text x="341.2" y="9.5">DIM 'C'</text>
<text x="357.4" y="9.5">CKT SIZE</text>
<text x="380.6" y="9.5">PLATING</text>
<text x="402.8" y="9.5">LUBE</text>
<text x="9.4" y="15.6">105313-1102</text>
<text x="42.3" y="15.6">5.94</text>
<text x="58.2" y="15.6">2.50</text>
<text x="74.3" y="15.6">3.14</text>
<text x="96" y="15.6">2</text>
<text x="279" y="15.6">105313-2102</text>
<text x="311.9" y="15.6">5.94</text>
<text x="327.8" y="15.6">2.50</text>
<text x="343.9" y="15.6">3.14</text>
<text x="365.6" y="15.6">2</text>
<text x="9.4" y="21.6">105313-1103</text>
<text x="42.3" y="21.6">8.44</text>
<text x="58.2" y="21.6">5.00</text>
<text x="74.3" y="21.6">5.64</text>
<text x="96" y="21.6">3</text>
<text x="279" y="21.6">105313-2103</text>
<text x="311.9" y="21.6">8.44</text>
<text x="327.8" y="21.6">5.00</text>
<text x="343.9" y="21.6">5.64</text>
<text x="365.6" y="21.6">3</text>
<text x="1.4" y="25">F</text>
<text x="9.4" y="27.6">105313-1104</text>
<text x="41.1" y="27.6">10.94</text>
<text x="58.2" y="27.6">7.50</text>
<text x="74.3" y="27.6">8.14</text>
<text x="96" y="27.6">4</text>
<text x="279" y="27.6">105313-2104</text>
<text x="310.7" y="27.6">10.94</text>
<text x="327.8" y="27.6">7.50</text>
<text x="343.9" y="27.6">8.14</text>
<text x="365.6" y="27.6">4</text>
<text x="416.4" y="25">F</text>
<text x="9.4" y="33.6">105313-1105</text>
<text x="41.1" y="33.6">13.44</text>
<text x="57" y="33.6">10.00</text>
<text x="73.1" y="33.6">10.64</text>
<text x="96" y="33.6">5</text>
<text x="116.6" y="33.6">TIN</text>
<text x="279" y="33.6">105313-2105</text>
<text x="310.7" y="33.6">13.44</text>
<text x="326.6" y="33.6">10.00</text>
<text x="342.7" y="33.6">10.64</text>
<text x="365.6" y="33.6">5</text>
<text x="386.2" y="33.6">TIN</text>
<text x="9.4" y="39.6">105313-1106</text>
<text x="41.1" y="39.6">15.94</text>
<text x="57" y="39.6">12.50</text>
<text x="73.1" y="39.6">13.14</text>
<text x="96" y="39.6">6</text>
<text x="279" y="39.6">105313-2106</text>
<text x="310.7" y="39.6">15.94</text>
<text x="326.6" y="39.6">12.50</text>
<text x="342.7" y="39.6">13.14</text>
<text x="365.6" y="39.6">6</text>
<text x="9.4" y="45.6">105313-1107</text>
<text x="41.1" y="45.6">18.44</text>
<text x="57" y="45.6">15.00</text>
<text x="73.1" y="45.6">15.64</text>
<text x="96" y="45.6">7</text>
<text x="279" y="45.6">105313-2107</text>
<text x="310.7" y="45.6">18.44</text>
<text x="326.6" y="45.6">15.00</text>
<text x="342.7" y="45.6">15.64</text>
<text x="365.6" y="45.6">7</text>
<text x="9.4" y="51.7">105313-1108</text>
<text x="41.1" y="51.7">20.94</text>
<text x="57" y="51.7">17.50</text>
<text x="73.1" y="51.7">18.14</text>
<text x="96" y="51.7">8</text>
<text x="279" y="51.6">105313-2108</text>
<text x="310.7" y="51.6">20.94</text>
<text x="326.6" y="51.6">17.50</text>
<text x="342.7" y="51.6">18.14</text>
<text x="365.6" y="51.6">8</text>
<text x="9.4" y="57.7">105313-1202</text>
<text x="42.3" y="57.7">5.94</text>
<text x="58.2" y="57.7">2.50</text>
<text x="74.3" y="57.7">3.14</text>
<text x="96" y="57.7">2</text>
<text x="279" y="57.7">105313-2202</text>
<text x="311.9" y="57.7">5.94</text>
<text x="327.8" y="57.7">2.50</text>
<text x="343.9" y="57.7">3.14</text>
<text x="365.6" y="57.7">2</text>
<text x="9.4" y="63.7">105313-1203</text>
<text x="42.3" y="63.7">8.44</text>
<text x="58.2" y="63.7">5.00</text>
<text x="74.3" y="63.7">5.64</text>
<text x="96" y="63.7">3</text>
<text x="279" y="63.7">105313-2203</text>
<text x="311.9" y="63.7">8.44</text>
<text x="327.8" y="63.7">5.00</text>
<text x="343.9" y="63.7">5.64</text>
<text x="365.6" y="63.7">3</text>
<text x="9.4" y="69.7">105313-1204</text>
<text x="41.1" y="69.7">10.94</text>
<text x="58.2" y="69.7">7.50</text>
<text x="74.3" y="69.7">8.14</text>
<text x="96" y="69.7">4</text>
<text x="279" y="69.7">105313-2204</text>
<text x="310.7" y="69.7">10.94</text>
<text x="327.8" y="69.7">7.50</text>
<text x="343.9" y="69.7">8.14</text>
<text x="365.6" y="69.7">4</text>
<text x="1.4" y="73.8">E</text>
<text x="9.4" y="75.7">105313-1205</text>
<text x="41.1" y="75.7">13.44</text>
<text x="57" y="75.7">10.00</text>
<text x="73.1" y="75.7">10.64</text>
<text x="96" y="75.7">5</text>
<text x="109.3" y="75.7">GOLD 0.38</text>
<text x="135.6" y="75.7">NO</text>
<text x="279" y="75.7">105313-2205</text>
<text x="310.7" y="75.7">13.44</text>
<text x="326.6" y="75.7">10.00</text>
<text x="342.7" y="75.7">10.64</text>
<text x="365.6" y="75.7">5</text>
<text x="379" y="75.7">GOLD 0.38</text>
<text x="405.2" y="75.7">NO</text>
<text x="416.4" y="73.8">E</text>
<text x="9.4" y="81.7">105313-1206</text>
<text x="41.1" y="81.7">15.94</text>
<text x="57" y="81.7">12.50</text>
<text x="73.1" y="81.7">13.14</text>
<text x="96" y="81.7">6</text>
<text x="279" y="81.7">105313-2206</text>
<text x="310.7" y="81.7">15.94</text>
<text x="326.6" y="81.7">12.50</text>
<text x="342.7" y="81.7">13.14</text>
<text x="365.6" y="81.7">6</text>
<text x="9.4" y="87.7">105313-1207</text>
<text x="41.1" y="87.7">18.44</text>
<text x="57" y="87.7">15.00</text>
<text x="73.1" y="87.7">15.64</text>
<text x="96" y="87.7">7</text>
<text x="279" y="87.7">105313-2207</text>
<text x="310.7" y="87.7">18.44</text>
<text x="326.6" y="87.7">15.00</text>
<text x="342.7" y="87.7">15.64</text>
<text x="365.6" y="87.7">7</text>
<text x="9.4" y="93.8">105313-1208</text>
<text x="41.1" y="93.8">20.94</text>
<text x="57" y="93.8">17.50</text>
<text x="73.1" y="93.8">18.14</text>
<text x="96" y="93.8">8</text>
<text x="279" y="93.7">105313-2208</text>
<text x="310.7" y="93.7">20.94</text>
<text x="326.6" y="93.7">17.50</text>
<text x="342.7" y="93.7">18.14</text>
<text x="365.6" y="93.7">8</text>
<text x="9.4" y="99.8">105313-1302</text>
<text x="42.3" y="99.8">5.94</text>
<text x="58.2" y="99.8">2.50</text>
<text x="74.3" y="99.8">3.14</text>
<text x="96" y="99.8">2</text>
<text x="279" y="99.8">105313-2302</text>
<text x="311.9" y="99.8">5.94</text>
<text x="327.8" y="99.8">2.50</text>
<text x="343.9" y="99.8">3.14</text>
<text x="365.6" y="99.8">2</text>
<text x="9.4" y="105.8">105313-1303</text>
<text x="42.3" y="105.8">8.44</text>
<text x="58.2" y="105.8">5.00</text>
<text x="74.3" y="105.8">5.64</text>
<text x="96" y="105.8">3</text>
<text x="279" y="105.8">105313-2303</text>
<text x="311.9" y="105.8">8.44</text>
<text x="327.8" y="105.8">5.00</text>
<text x="343.9" y="105.8">5.64</text>
<text x="365.6" y="105.8">3</text>
<text x="9.4" y="111.8">105313-1304</text>
<text x="41.1" y="111.8">10.94</text>
<text x="58.2" y="111.8">7.50</text>
<text x="74.3" y="111.8">8.14</text>
<text x="96" y="111.8">4</text>
<text x="279" y="111.8">105313-2304</text>
<text x="310.7" y="111.8">10.94</text>
<text x="327.8" y="111.8">7.50</text>
<text x="343.9" y="111.8">8.14</text>
<text x="365.6" y="111.8">4</text>
<text x="9.4" y="117.8">105313-1305</text>
<text x="41.1" y="117.8">13.44</text>
<text x="57" y="117.8">10.00</text>
<text x="73.1" y="117.8">10.64</text>
<text x="96" y="117.8">5</text>
<text x="109.3" y="117.8">GOLD 0.76</text>
<text x="279" y="117.8">105313-2305</text>
<text x="310.7" y="117.8">13.44</text>
<text x="326.6" y="117.8">10.00</text>
<text x="342.7" y="117.8">10.64</text>
<text x="365.6" y="117.8">5</text>
<text x="379" y="117.8">GOLD 0.76</text>
<text x="1.4" y="124.6">D</text>
<text x="9.4" y="123.8">105313-1306</text>
<text x="41.1" y="123.8">15.94</text>
<text x="57" y="123.8">12.50</text>
<text x="73.1" y="123.8">13.14</text>
<text x="96" y="123.8">6</text>
<text x="279" y="123.8">105313-2306</text>
<text x="310.7" y="123.8">15.94</text>
<text x="326.6" y="123.8">12.50</text>
<text x="342.7" y="123.8">13.14</text>
<text x="365.6" y="123.8">6</text>
<text x="416.4" y="124.6">D</text>
<text x="9.4" y="129.8">105313-1307</text>
<text x="41.1" y="129.8">18.44</text>
<text x="57" y="129.8">15.00</text>
<text x="73.1" y="129.8">15.64</text>
<text x="96" y="129.8">7</text>
<text x="279" y="129.8">105313-2307</text>
<text x="310.7" y="129.8">18.44</text>
<text x="326.6" y="129.8">15.00</text>
<text x="342.7" y="129.8">15.64</text>
<text x="365.6" y="129.8">7</text>
<text x="9.4" y="135.9">105313-1308</text>
<text x="41.1" y="135.9">20.94</text>
<text x="57" y="135.9">17.50</text>
<text x="73.1" y="135.9">18.14</text>
<text x="96" y="135.9">8</text>
<text x="279" y="135.8">105313-2308</text>
<text x="310.7" y="135.8">20.94</text>
<text x="326.6" y="135.8">17.50</text>
<text x="342.7" y="135.8">18.14</text>
<text x="365.6" y="135.8">8</text>
<text x="9.4" y="141.9">105313-1402</text>
<text x="42.3" y="141.9">5.94</text>
<text x="58.2" y="141.9">2.50</text>
<text x="74.3" y="141.9">3.14</text>
<text x="96" y="141.9">2</text>
<text x="279" y="141.9">105313-2402</text>
<text x="311.9" y="141.9">5.94</text>
<text x="327.8" y="141.9">2.50</text>
<text x="343.9" y="141.9">3.14</text>
<text x="365.6" y="141.9">2</text>
<text x="9.4" y="147.9">105313-1403</text>
<text x="42.3" y="147.9">8.44</text>
<text x="58.2" y="147.9">5.00</text>
<text x="74.3" y="147.9">5.64</text>
<text x="96" y="147.9">3</text>
<text x="279" y="147.9">105313-2403</text>
<text x="311.9" y="147.9">8.44</text>
<text x="327.8" y="147.9">5.00</text>
<text x="343.9" y="147.9">5.64</text>
<text x="365.6" y="147.9">3</text>
<text x="9.4" y="153.9">105313-1404</text>
<text x="41.1" y="153.9">10.94</text>
<text x="58.2" y="153.9">7.50</text>
<text x="74.3" y="153.9">8.14</text>
<text x="96" y="153.9">4</text>
<text x="279" y="153.9">105313-2404</text>
<text x="310.7" y="153.9">10.94</text>
<text x="327.8" y="153.9">7.50</text>
<text x="343.9" y="153.9">8.14</text>
<text x="365.6" y="153.9">4</text>
<text x="9.4" y="159.9">105313-1405</text>
<text x="41.1" y="159.9">13.44</text>
<text x="57" y="159.9">10.00</text>
<text x="73.1" y="159.9">10.64</text>
<text x="96" y="159.9">5</text>
<text x="109.3" y="159.9">GOLD 0.76</text>
<text x="134.5" y="159.9">YES</text>
<text x="279" y="159.9">105313-2405</text>
<text x="310.7" y="159.9">13.44</text>
<text x="326.6" y="159.9">10.00</text>
<text x="342.7" y="159.9">10.64</text>
<text x="365.6" y="159.9">5</text>
<text x="379" y="159.9">GOLD 0.76</text>
<text x="404.1" y="159.9">YES</text>
<text x="9.4" y="165.9">105313-1406</text>
<text x="41.1" y="165.9">15.94</text>
<text x="57" y="165.9">12.50</text>
<text x="73.1" y="165.9">13.14</text>
<text x="96" y="165.9">6</text>
<text x="279" y="165.9">105313-2406</text>
<text x="310.7" y="165.9">15.94</text>
<text x="326.6" y="165.9">12.50</text>
<text x="342.7" y="165.9">13.14</text>
<text x="365.6" y="165.9">6</text>
<text x="9.4" y="171.9">105313-1407</text>
<text x="41.1" y="171.9">18.44</text>
<text x="57" y="171.9">15.00</text>
<text x="73.1" y="171.9">15.64</text>
<text x="96" y="171.9">7</text>
<text x="279" y="171.9">105313-2407</text>
<text x="310.7" y="171.9">18.44</text>
<text x="326.6" y="171.9">15.00</text>
<text x="342.7" y="171.9">15.64</text>
<text x="365.6" y="171.9">7</text>
<text x="1.4" y="175.4">C</text>
<text x="9.4" y="178">105313-1408</text>
<text x="41.1" y="178">20.94</text>
<text x="57" y="178">17.50</text>
<text x="73.1" y="178">18.14</text>
<text x="96" y="178">8</text>
<text x="279" y="177.9">105313-2408</text>
<text x="310.7" y="177.9">20.94</text>
<text x="326.6" y="177.9">17.50</text>
<text x="342.7" y="177.9">18.14</text>
<text x="365.6" y="177.9">8</text>
<text x="416.4" y="175.4">C</text>
<text x="59.9" y="184">COLOR: BLACK</text>
<text x="326.6" y="184">COLOR: NATURAL</text>
<text x="1.4" y="226.2">B</text>
<text x="416.4" y="226.2">B</text>
<text x="1.4" y="275.1">A</text>
<text x="416.4" y="275.1">A</text>
<text x="12.2" y="296">10</text>
<text x="50.7" y="296">9</text>
<text x="95.9" y="296">8</text>
<text x="141.1" y="296">7</text>
<text x="186.3" y="296">6</text>
<text x="231.5" y="296">5</text>
<text x="276.7" y="296">4</text>
<text x="321.9" y="296">3</text>
<text x="367.1" y="296">2</text>
<text x="404.3" y="296">1</text>
</g>
<g font-size="3.9">
<text x="274.9" y="252">mm</text>
<text x="287.1" y="252">NTS</text>
</g>
<text font-size="3.5" x="320.4" y="290.6">A3-SIZE</text>
<text font-size="3.4" x="335.5" y="290.6">105313</text>
<g font-size="3.2">
<text x="391.3" y="281.9">PSD</text>
<text x="400.1" y="281.9">000</text>
</g>
<g font-size="2.8">
<text x="297.2" y="268.6">CHK'D: YXZHENG</text>
<text x="297.2" y="275.9">INITIAL REVISION:</text>
<text x="308.3" y="272.2">YXZHENG</text>
<text x="6.1" y="291">DOCUMENT STATUS</text>
<text x="37.4" y="291">P1</text>
<text x="45" y="291">RELEASE DATE</text>
<text x="70.1" y="291">2019/07/31</text>
<text x="88.7" y="291">03:05:36</text>
</g>
<g font-size="2.7">
<text x="297.2" y="264.9">DRWN: GLLI</text>
<text x="335.6" y="264.9">2019/07/24</text>
<text x="335.6" y="268.5">2019/07/31</text>
<text x="297.2" y="272.2">APPR:</text>
<text x="335.6" y="272.2">2019/07/31</text>
<text x="297.2" y="279.6">DRWN: GLLI</text>
<text x="337.1" y="279.6">2015/05/29</text>
<text x="297.2" y="283.3">APPR:</text>
<text x="308.3" y="283.3">AYIN</text>
<text x="337.1" y="283.3">2016/04/27</text>
</g>
<g font-size="2.6">
<text x="260.3" y="246.2">SYMBOLS</text>
<text x="264.6" y="251.1">=</text>
<text x="267.9" y="251.1">0</text>
<text x="264.6" y="256">=</text>
<text x="267.9" y="256">0</text>
<text x="264.6" y="260.9">=</text>
<text x="267.9" y="260.9">0</text>
<text x="297.2" y="261.2">EC NO:</text>
<text x="308.3" y="261.2">621186</text>
<text x="362.1" y="261.4">HEADER OF NANO-FIT, S/R, R/A</text>
<text x="264.6" y="265.8">=</text>
<text x="267.9" y="265.9">0</text>
<text x="368.6" y="264.7">POWER CONNECTOR</text>
<text x="264.6" y="270.8">=</text>
<text x="264.6" y="275.7">=</text>
<text x="267.9" y="270.8">0</text>
<text x="267.9" y="275.7">0</text>
<text x="361.7" y="272.9">PRODUCT CUSTOMER DRAWING</text>
<text x="264.6" y="280.6">=</text>
<text x="267.9" y="280.6">0</text>
<text x="264.6" y="285.5">=</text>
<text x="267.9" y="285.5">0</text>
<text x="264.6" y="290.5">=</text>
<text x="267.9" y="290.5">0</text>
<text x="372.9" y="290.4">GENERAL MARKET</text>
<text x="403.3" y="290.4">3 OF 5</text>
</g>
<text font-size="2.3" x="297.1" y="248.1">CURRENT REV DESC:</text>
<g font-size="1.9">
<text x="271.2" y="244.9">THIS DRAWING CONTAINS INFORMATION THAT IS PROPRIETARY TO MOLEX ELECTRONIC TECHNOLOGIES, LLC AND SHOULD NOT BE USED WITHOUT WRITTEN PERMISSION</text>
<text x="272.1" y="255.6">GENERAL TOLERANCES</text>
<text x="271.2" y="262.1">ANGULAR TOL</text>
<text x="274.5" y="258">(UNLESS SPECIFIED)</text>
<text x="285.8" y="262.1">±</text>
<text x="290" y="262.1">3.0 °</text>
<text x="271.2" y="266.3">4 PLACES</text>
<text x="285.8" y="266.2">±</text>
<text x="271.2" y="270.4">3 PLACES</text>
<text x="271.2" y="274.5">2 PLACES</text>
<text x="285.8" y="270.4">±</text>
<text x="285.8" y="274.5">±</text>
<text x="290.5" y="270.4">0.1</text>
<text x="290.5" y="274.5">0.2</text>
<text x="271.2" y="278.7">1 PLACE</text>
<text x="285.8" y="278.7">±</text>
<text x="290.5" y="278.7">0.3</text>
<text x="271.3" y="282.8">0 PLACES</text>
<text x="273" y="286.3">DRAFT WHERE APPLICABLE</text>
<text x="285.8" y="282.8">±</text>
<text x="275.7" y="291.2">WITHIN DIMENSIONS</text>
<text x="278.1" y="288.8">MUST REMAIN</text>
</g>
<text font-size="1.7" x="407.2" y="276.2">REVISION</text>
<g font-size="1.5">
<text x="271.1" y="247.2">DIMENSION UNITS</text>
<text x="288.3" y="247.2">SCALE</text>
<text x="349.3" y="276.2">DOCUMENT NUMBER</text>
<text x="390.7" y="276.2">DOC TYPE</text>
<text x="399" y="276.2">DOC PART</text>
<text x="297.7" y="285.9">THIRD ANGLE PROJECTION</text>
<text x="323" y="285.9">DRAWING</text>
<text x="338.6" y="285.9">SERIES</text>
<text x="349.3" y="285.8">MATERIAL NUMBER</text>
<text x="371.4" y="285.9">CUSTOMER</text>
<text x="400.7" y="285.9">SHEET NUMBER</text>
</g>
<text font-size="1.3" x="260.8" y="290.1">C</text>
<g font-size="1.1">
<text x="5.1" y="293.5">FORMAT: master-tb-prod-A3</text>
<text x="5.1" y="294.9">REVISION: H</text>
<text x="5.1" y="296.3">DATE: 2018/01/18</text>
</g>
</svg>
